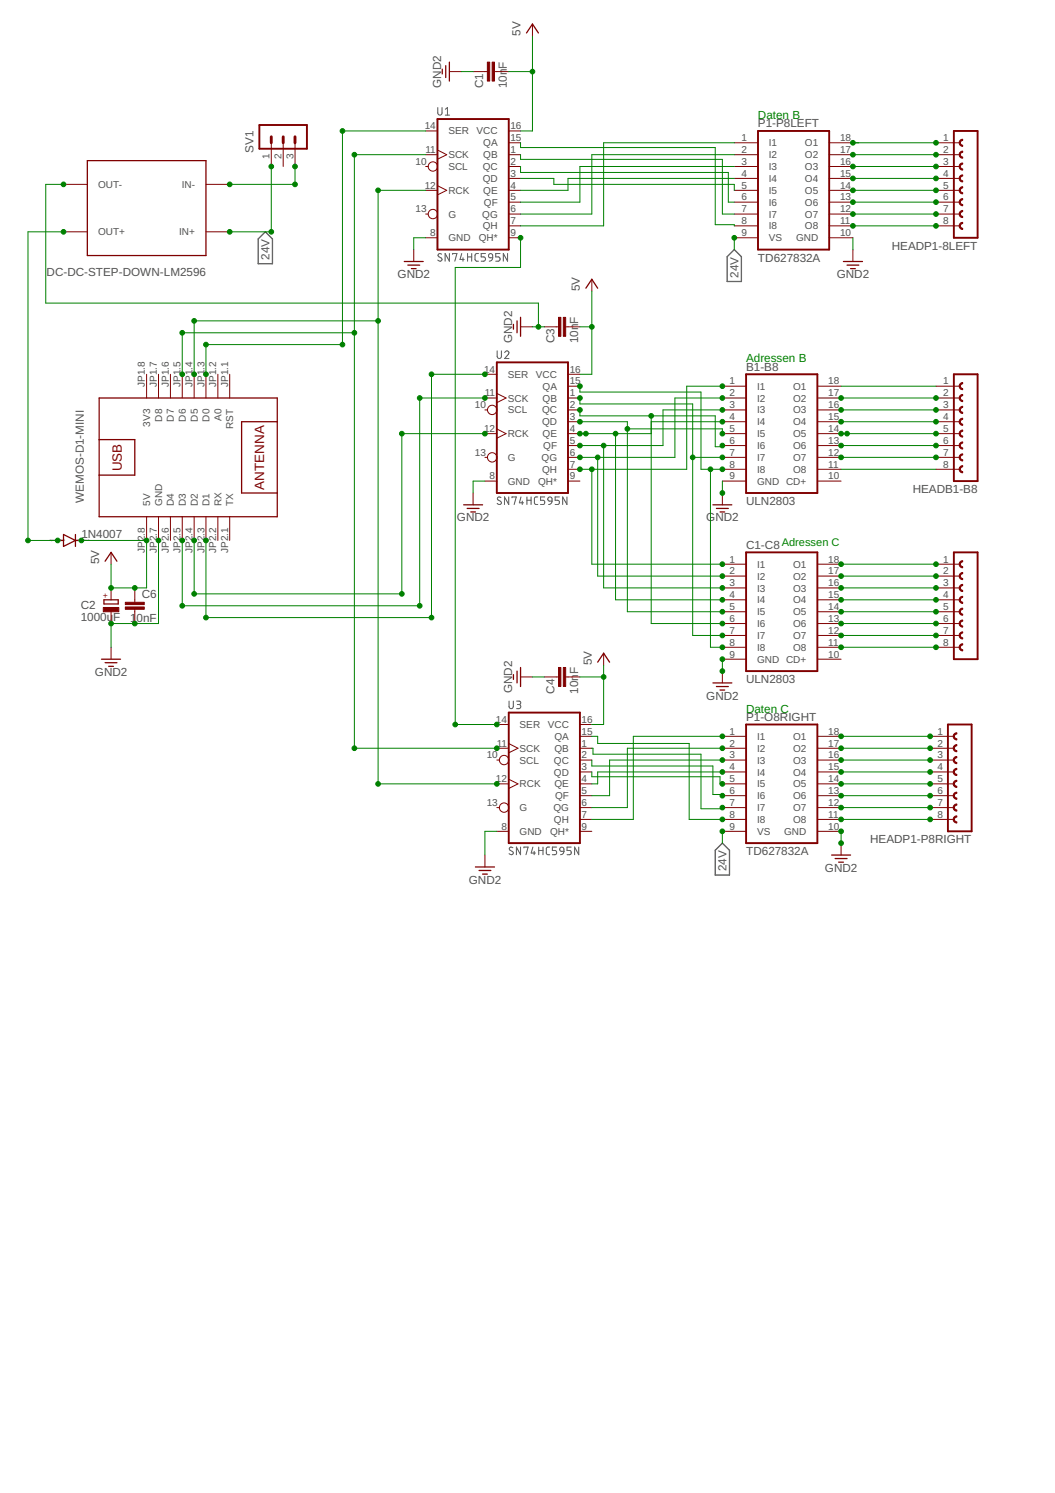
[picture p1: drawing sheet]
<svg xmlns="http://www.w3.org/2000/svg" width="210mm" height="297mm" viewBox="0 0 210 297" stroke-linecap="round" stroke-linejoin="round" font-family="sans-serif">
<g fill="none" stroke="#505050" stroke-width=".2">
<path d="M87.1 21.4v1.1a.42 .42 0 0 0 .4 .4 .42 .42 0 0 0 .4-.4v-1.1M88.6 21.7l.4-.3v1.5M88.6 22.9h.9M87.9 50.6l-.4-.2-.4 .4 .2 .3 .5 .2a.38 .38 0 0 1 0 .6 .38 .38 0 0 1-.6 0l-.1-.1M89.4 50.4v1.6l-.8-1.6v1.6M90.1 50.6v-.2h.8l-.4 1.6M91.9 50.4l-.4 1.2h.9M92.1 51.3v.7M93 50.4v1.6M93 51.1h.9M93.9 50.4v1.6M95.2 50.4l-.5 .1-.2 .3 .1 1 .1 .1 .5 .1"/>
<path d="M96.6 50.4h-.9v.7h.5a.43 .43 0 0 1 .4 .4 .43 .43 0 0 1-.4 .5h-.5M97.3 50.6l.3-.2 .3 .2 .1 .7-.7-.1zM98 51.3l-.3 .5-.4 .2M99.5 50.4h-.9v.7h.5a.43 .43 0 0 1 .4 .4 .43 .43 0 0 1-.4 .5h-.5M101 50.4v1.6l-.9-1.6v1.6M98.9 69.8v1.1a.42 .42 0 0 0 .4 .4 .42 .42 0 0 0 .5-.4v-1.1M100.4 70.1a.41 .41 0 0 1 .6-.3 .41 .41 0 0 1 .1 .7l-.7 .8h.9M99.7 99l-.5-.1-.2 .3v.2l.6 .3a.41 .41 0 0 1-.1 .7 .41 .41 0 0 1-.6-.2M101.2 98.9v1.5l-.8-1.5v1.5M101.9 99v-.1h.8l-.4 1.5M103.7 98.9l-.4 1.1h.9M103.9 99.7v.7"/>
<path d="M104.8 98.9v1.5M104.8 99.5h.9M105.7 98.9v1.5M107 98.9h-.5l-.2 .3 .1 1 .1 .2h.5M108.4 98.9h-.9v.6h.6a.44 .44 0 0 1 .3 .4 .44 .44 0 0 1-.3 .5h-.6M109.1 99l.3-.1 .3 .1 .1 .7-.7-.1-.1-.3zM109.8 99.7l-.1 .4-.5 .3M111.3 98.9h-.9v.6h.6a.43 .43 0 0 1 .3 .4 .43 .43 0 0 1-.3 .5h-.6M112.8 98.9v1.5l-.8-1.5v1.5M101.3 139.5v1.1a.42 .42 0 0 0 .4 .4 .42 .42 0 0 0 .4-.4v-1.1M102.8 139.5h.6l.2 .2-.2 .4-.4 .1M103.2 140.2a.41 .41 0 0 1 .4 .4 .41 .41 0 0 1-.4 .4h-.4"/>
<path d="M102 168.7a.38 .38 0 0 0-.5-.1 .38 .38 0 0 0 0 .6l.5 .2a.38 .38 0 0 1 0 .6 .38 .38 0 0 1-.6-.1l-.1-.1M103.6 168.5v1.6l-.9-1.6v1.6M104.2 168.7v-.2h.9l-.5 1.6M106 168.5l-.3 1.2h.8M106.3 169.4v.7M107.2 168.5v1.6M107.2 169.2h.8M108 168.5v1.6M109.4 168.5l-.5 .1-.2 .3v.9l.3 .3h.4M110.7 168.5h-.8v.7h.5a.43 .43 0 0 1 .4 .4 .43 .43 0 0 1-.4 .5h-.5M111.5 168.7l.3-.2 .3 .2 .1 .7-.7-.1-.1-.3zM112.2 169.4l-.1 .4-.6 .3"/>
<path d="M113.6 168.5h-.8v.7h.5a.43 .43 0 0 1 .4 .4 .43 .43 0 0 1-.4 .5h-.5M115.1 168.5v1.6l-.8-1.6v1.6"/>
</g>
<path d="M52.8 46.1l1.4 1.4v5h-2.8v-5zM146.1 49.7l1.4 1.4v4.9h-2.8v-4.9zM143.7 167.7l1.4 1.5v4.9h-2.8v-4.9z" fill="none" stroke="#505050" stroke-width=".25"/>
<path d="M51.6 24.9h9.5v4.7h-9.5zM87 23.7h14.2v26h-14.2zM150.8 26.1h14.2v23.6h-14.2zM189.8 26.1h4.7v21.2h-4.7zM98.8 72.1h14.2v26h-14.2zM148.4 74.5h14.2v23.6h-14.2zM189.8 74.5h4.7v21.2h-4.7zM148.4 109.9h14.2v23.6h-14.2zM189.8 109.9h4.7v21.2h-4.7zM101.2 141.8h14.2v25.9h-14.2zM148.4 144.1h14.2v23.6h-14.2zM188.6 144.1h4.7v21.3h-4.7z" fill="none" stroke="#800000" stroke-width=".38"/>
<g fill="none" stroke="#800000" stroke-width=".2">
<path d="M89.4 14.2h2.4M94.1 14.2h2.9M98.4 14.2h2.8M105.9 4.8v2.4M12.6 36.7h4.8M41 36.7h4.7M54 28.4v4.7M56.3 28.4v4.7M58.7 28.4v4.7M84.7 30.8h2.3M84.7 33.1h.5M84.7 37.9h2.3"/>
<path d="M84.7 26.1h2.3M87 29.8l1.9 1-1.9 .9M87 36.9l1.9 1-1.9 .9M101.2 30.8h2.4M101.2 33.1h2.4M101.2 35.5h2.4M101.2 37.9h2.4M101.2 26.1h2.4M101.2 28.4h2.4M146.1 30.8h4.7M146.1 33.1h4.7M146.1 35.5h4.7"/>
<path d="M146.1 37.9h4.7M146.1 28.4h4.7M165 30.8h4.7M165 33.1h4.7M165 35.5h4.7M165 37.9h4.7M165 28.4h4.7M186.2 30.8h4.8M186.2 33.1h4.8M186.2 35.5h4.8M186.2 37.9h4.8M186.2 28.4h4.8"/>
<path d="M12.6 46.1h4.8M41 46.1h4.7M82.3 49.7v2.3M84.7 42.6h.5M84.7 47.3h2.3M101.2 40.2h2.4M101.2 42.6h2.4M101.2 44.9h2.4M101.2 47.3h2.4M117.8 55.6v2.3M146.1 40.2h4.7M146.1 42.6h4.7"/>
<path d="M146.1 44.9h4.7M146.1 47.3h4.7M165 40.2h4.7M165 42.6h4.7M165 44.9h4.7M165 47.3h4.7M169.7 49.7v2.3M186.2 40.2h4.8M186.2 42.6h4.8M186.2 44.9h4.8M29.2 74.5v4.7M31.5 74.5v4.7"/>
<path d="M33.9 74.5v4.7M36.3 74.5v4.7M38.6 74.5v4.7M41 74.5v4.7M43.3 74.5v4.7M45.7 74.5v4.7M96.5 79.2h2.3M96.5 74.5h2.3M98.8 78.3l1.9 .9-1.9 .9M103.6 65h2.3M108.3 65h2.8M112.5 65h2.9"/>
<path d="M113 76.8h2.4M113 79.2h2.4M113 74.5h2.4M143.7 76.8h4.7M143.7 79.2h4.7M162.6 76.8h4.7M162.6 79.2h4.7M186.2 76.8h4.8M186.2 79.2h4.8M94.1 98.1v2.3M96.5 81.6h.5M96.5 86.3h2.3"/>
<path d="M96.5 91h.5M96.5 95.7h2.3M98.8 85.3l1.9 1-1.9 .9M113 81.6h2.4M113 83.9h2.4M113 86.3h2.4M113 88.6h2.4M113 91h2.4M113 93.4h2.4M113 95.7h2.4M143.7 81.6h4.7M143.7 83.9h4.7"/>
<path d="M143.7 86.3h4.7M143.7 88.6h4.7M143.7 91h4.7M143.7 93.4h4.7M143.7 95.7h4.7M143.7 98.1v2.3M162.6 81.6h4.7M162.6 83.9h4.7M162.6 86.3h4.7M162.6 88.6h4.7M162.6 91h4.7M162.6 93.4h4.7"/>
<path d="M162.6 95.7h4.7M186.2 81.6h4.8M186.2 83.9h4.8M186.2 86.3h4.8M186.2 88.6h4.8M186.2 91h4.8M186.2 93.4h4.8M22.1 109.9v2.3M22.1 117v2.3M26.8 117v2.8M29.2 102.8v4.7M31.5 102.8v4.7"/>
<path d="M33.9 102.8v4.7M36.3 102.8v4.7M38.6 102.8v4.7M41 102.8v4.7M43.3 102.8v4.7M45.7 102.8v4.7M143.7 112.2h4.7M143.7 114.6h4.7M143.7 117h4.7M143.7 119.3h4.7M162.6 112.2h4.7M162.6 114.6h4.7"/>
<path d="M162.6 117h4.7M162.6 119.3h4.7M186.2 112.2h4.8M186.2 114.6h4.8M186.2 117h4.8M186.2 119.3h4.8M22.1 121.7v2.4M22.1 128.8v2.3M26.8 121.2v2.9M103.6 134.7h2.3M108.3 134.7h2.8M112.5 134.7h2.9"/>
<path d="M120.1 130v2.3M143.7 133.5v2.4M143.7 121.7h4.7M143.7 124.1h4.7M143.7 126.4h4.7M143.7 128.8h4.7M143.7 131.1h4.7M162.6 121.7h4.7M162.6 124.1h4.7M162.6 126.4h4.7M162.6 128.8h4.7M162.6 131.1h4.7"/>
<path d="M186.2 121.7h4.8M186.2 124.1h4.8M186.2 126.4h4.8M186.2 128.8h4.8M98.8 148.9h2.4M98.8 151.2h.6M98.8 156h2.4M98.8 144.1h2.4M101.2 147.9l1.9 1-1.9 .9M101.2 155l1.9 1-1.9 .9M115.4 148.9h2.4M115.4 151.2h2.4"/>
<path d="M115.4 153.6h2.4M115.4 156h2.4M115.4 158.3h2.4M115.4 144.1h2.4M115.4 146.5h2.4M143.7 148.9h4.7M143.7 151.2h4.7M143.7 153.6h4.7M143.7 156h4.7M143.7 158.3h4.7M143.7 146.5h4.7M162.6 148.9h4.7"/>
<path d="M162.6 151.2h4.7M162.6 153.6h4.7M162.6 156h4.7M162.6 158.3h4.7M162.6 146.5h4.7M185.1 148.9h4.7M185.1 151.2h4.7M185.1 153.6h4.7M185.1 156h4.7M185.1 158.3h4.7M185.1 146.5h4.7M96.5 170.1v2.4"/>
<path d="M98.8 160.7h.6M98.8 165.4h2.4M115.4 160.7h2.4M115.4 163h2.4M115.4 165.4h2.4M143.7 160.7h4.7M143.7 163h4.7M143.7 165.4h4.7M162.6 160.7h4.7M162.6 163h4.7M162.6 165.4h4.7M167.3 167.7v2.4"/>
<path d="M185.1 160.7h4.7M185.1 163h4.7"/>
<circle cx="86.1" cy="33.1" r=".93"/>
<circle cx="86.1" cy="42.6" r=".93"/>
<circle cx="97.9" cy="81.6" r=".93"/>
<circle cx="97.9" cy="91" r=".93"/>
<circle cx="100.3" cy="151.2" r=".93"/>
<circle cx="100.3" cy="160.7" r=".93"/>
</g>
<g fill="none" stroke="#800000" stroke-width=".25">
<path d="M88 13.8v.9M88.7 13.1v2.3M89.4 12.4v3.7M104.8 6.6l1.1-1.8 1.2 1.8M17.4 32h23.6v18.8h-23.6zM80.4 52h3.8M81.1 52.7h2.4M81.9 53.4h.9M116.6 57.3l1.2-1.7 1.1 1.7M167.8 52h3.8M168.5 52.7h2.4M169.2 53.4h1"/>
<path d="M19.7 79.2h35.5v23.6h-35.5zM102.2 64.5v1M102.9 63.8v2.4M103.6 63.1v3.8M19.7 87.5h7.1v7h-7.1M55.2 83.9h-7.1v14.2h7.1M11.5 107.5h1.1M12.6 106.3l2.4 1.2-2.4 1.2zM15 106.3v2.4M15 107.5h1.2M20.7 119.3h2.8v.9h-2.8zM20.9 111.7l1.2-1.8 1.2 1.8"/>
<path d="M92.2 100.4h3.8M92.9 101.2h2.4M93.7 101.9h.9M141.8 100.4h3.8M142.5 101.2h2.4M143.3 101.9h.9M20.2 131.1h3.8M20.9 131.8h2.4M21.6 132.6h1M102.2 134.2v1M102.9 133.5v2.4M103.6 132.8v3.8"/>
<path d="M118.9 131.7l1.2-1.7 1.2 1.7M141.8 135.9h3.8M142.5 136.6h2.4M143.3 137.3h.9M94.6 172.5h3.8M95.3 173.2h2.4M96 173.9h1M165.5 170.1h3.7M166.2 170.8h2.3M166.9 171.5h.9"/>
</g>
<g fill="#800000" stroke="#800000" stroke-width=".2">
<path d="M20.6 120.9h3v.8h-3z"/>
<path d="M112.1 63.1h.4v3.8h-.4z"/>
<path d="M111.1 63.1h.5v3.8h-.5z"/>
<path d="M97.9 12.4h.5v3.7h-.5z"/>
<path d="M97 12.4h.4v3.7h-.4z"/>
<path d="M112.1 132.8h.4v3.8h-.4z"/>
<path d="M111.1 132.8h.5v3.8h-.5z"/>
<path d="M24.9 120.8h3.8v.4h-3.8z"/>
<path d="M24.9 119.8h3.8v.5h-3.8z"/>
</g>
<path d="M54 27.2v1.2M56.3 27.2v1.2M58.7 27.2v1.2" fill="none" stroke="#800000" stroke-width=".57"/>
<g fill="#800000" stroke="#800000" stroke-width=".2">
<path d="M191.1 32.6l.4-.2v.3a.48 .48 0 0 0-.4 .4 .48 .48 0 0 0 .4 .5v.2a.71 .71 0 0 1-.6-.4 .71 .71 0 0 1 .2-.8z" fill-rule="evenodd"/>
<path d="M191.1 30.3l.4-.2v.2a.47 .47 0 0 0-.4 .5 .47 .47 0 0 0 .4 .4v.3a.7 .7 0 0 1-.6-.5 .7 .7 0 0 1 .2-.7z" fill-rule="evenodd"/>
<path d="M191.1 27.9l.4-.2v.2a.48 .48 0 0 0-.4 .5 .48 .48 0 0 0 .4 .5v.2a.71 .71 0 0 1-.6-.4 .71 .71 0 0 1 .2-.8z" fill-rule="evenodd"/>
<path d="M191.1 37.4l.4-.3v.3a.48 .48 0 0 0-.4 .5 .48 .48 0 0 0 .4 .4v.3a.7 .7 0 0 1-.6-.5 .7 .7 0 0 1 .2-.7z" fill-rule="evenodd"/>
<path d="M191.1 35l.4-.2v.2a.47 .47 0 0 0-.4 .5 .47 .47 0 0 0 .4 .5v.2a.7 .7 0 0 1-.6-.4 .7 .7 0 0 1 .2-.8z" fill-rule="evenodd"/>
<path d="M191.1 44.4l.4-.2v.3a.48 .48 0 0 0-.4 .4 .48 .48 0 0 0 .4 .5v.3a.71 .71 0 0 1-.6-.5 .71 .71 0 0 1 .2-.8z" fill-rule="evenodd"/>
<path d="M191.1 42.1l.4-.2v.2a.48 .48 0 0 0-.4 .5 .48 .48 0 0 0 .4 .5v.2a.7 .7 0 0 1-.6-.4 .7 .7 0 0 1 .2-.8z" fill-rule="evenodd"/>
<path d="M191.1 39.7l.4-.2v.3a.47 .47 0 0 0-.4 .4 .47 .47 0 0 0 .4 .5v.2a.71 .71 0 0 1-.6-.4 .71 .71 0 0 1 .2-.8z" fill-rule="evenodd"/>
<path d="M191.1 81l.4-.2v.3a.48 .48 0 0 0-.4 .4 .48 .48 0 0 0 .4 .5v.3a.7 .7 0 0 1-.6-.5 .7 .7 0 0 1 .2-.8z" fill-rule="evenodd"/>
<path d="M191.1 78.7l.4-.2v.2a.48 .48 0 0 0-.4 .5 .48 .48 0 0 0 .4 .5v.2a.71 .71 0 0 1-.6-.4 .71 .71 0 0 1 .2-.8z" fill-rule="evenodd"/>
<path d="M191.1 76.3l.4-.2v.2a.48 .48 0 0 0-.4 .5 .48 .48 0 0 0 .4 .5v.2a.7 .7 0 0 1-.6-.4 .7 .7 0 0 1 .2-.8z" fill-rule="evenodd"/>
<path d="M191.1 85.8l.4-.2v.2a.47 .47 0 0 0-.4 .5 .47 .47 0 0 0 .4 .4v.3a.7 .7 0 0 1-.6-.5 .7 .7 0 0 1 .2-.7z" fill-rule="evenodd"/>
<path d="M191.1 83.4l.4-.2v.2a.48 .48 0 0 0-.4 .5 .48 .48 0 0 0 .4 .5v.2a.71 .71 0 0 1-.6-.4 .71 .71 0 0 1 .2-.8z" fill-rule="evenodd"/>
<path d="M191.1 92.9l.4-.3v.3a.48 .48 0 0 0-.4 .5 .48 .48 0 0 0 .4 .4v.3a.7 .7 0 0 1-.6-.5 .7 .7 0 0 1 .2-.7z" fill-rule="evenodd"/>
<path d="M191.1 90.5l.4-.2v.2a.47 .47 0 0 0-.4 .5 .47 .47 0 0 0 .4 .5v.2a.71 .71 0 0 1-.6-.4 .71 .71 0 0 1 .2-.8z" fill-rule="evenodd"/>
<path d="M191.1 88.1l.4-.2v.3a.48 .48 0 0 0-.4 .4 .48 .48 0 0 0 .4 .5v.2a.7 .7 0 0 1-.6-.4 .7 .7 0 0 1 .2-.8z" fill-rule="evenodd"/>
<path d="M189.9 150.7l.5-.2v.2a.48 .48 0 0 0-.5 .5 .48 .48 0 0 0 .5 .5v.2a.71 .71 0 0 1-.7-.4 .71 .71 0 0 1 .2-.8z" fill-rule="evenodd"/>
<path d="M189.9 148.4l.5-.3v.3a.48 .48 0 0 0-.5 .5 .48 .48 0 0 0 .5 .4v.3a.7 .7 0 0 1-.7-.5 .7 .7 0 0 1 .2-.7z" fill-rule="evenodd"/>
<path d="M189.9 146l.5-.2v.2a.48 .48 0 0 0-.5 .5 .48 .48 0 0 0 .5 .5v.2a.71 .71 0 0 1-.7-.4 .71 .71 0 0 1 .2-.8z" fill-rule="evenodd"/>
<path d="M189.9 155.4l.5-.2v.3a.48 .48 0 0 0-.5 .4 .48 .48 0 0 0 .5 .5v.3a.7 .7 0 0 1-.7-.5 .7 .7 0 0 1 .2-.8z" fill-rule="evenodd"/>
<path d="M189.9 153.1l.5-.2v.2a.47 .47 0 0 0-.5 .5 .47 .47 0 0 0 .5 .5v.2a.7 .7 0 0 1-.7-.4 .7 .7 0 0 1 .2-.8z" fill-rule="evenodd"/>
<path d="M189.9 162.5l.5-.2v.3a.48 .48 0 0 0-.5 .4 .48 .48 0 0 0 .5 .5v.2a.71 .71 0 0 1-.7-.4 .71 .71 0 0 1 .2-.8z" fill-rule="evenodd"/>
<path d="M189.9 160.2l.5-.2v.2a.48 .48 0 0 0-.5 .5 .48 .48 0 0 0 .5 .4v.3a.7 .7 0 0 1-.7-.5 .7 .7 0 0 1 .2-.7z" fill-rule="evenodd"/>
<path d="M189.9 157.8l.5-.2v.2a.47 .47 0 0 0-.5 .5 .47 .47 0 0 0 .5 .5v.2a.71 .71 0 0 1-.7-.4 .71 .71 0 0 1 .2-.8z" fill-rule="evenodd"/>
<path d="M191.1 116.5l.4-.2v.2a.48 .48 0 0 0-.4 .5 .48 .48 0 0 0 .4 .5v.2a.7 .7 0 0 1-.6-.4 .7 .7 0 0 1 .2-.8z" fill-rule="evenodd"/>
<path d="M191.1 114.1l.4-.2v.3a.47 .47 0 0 0-.4 .4 .47 .47 0 0 0 .4 .5v.2a.7 .7 0 0 1-.6-.4 .7 .7 0 0 1 .2-.8z" fill-rule="evenodd"/>
<path d="M191.1 111.7l.4-.2v.3a.48 .48 0 0 0-.4 .5 .48 .48 0 0 0 .4 .4v.3a.71 .71 0 0 1-.6-.5 .71 .71 0 0 1 .2-.8z" fill-rule="evenodd"/>
<path d="M191.1 121.2l.4-.2v.2a.48 .48 0 0 0-.4 .5 .48 .48 0 0 0 .4 .5v.2a.7 .7 0 0 1-.6-.4 .7 .7 0 0 1 .2-.8z" fill-rule="evenodd"/>
<path d="M191.1 118.8l.4-.2v.3a.47 .47 0 0 0-.4 .4 .47 .47 0 0 0 .4 .5v.3a.71 .71 0 0 1-.6-.5 .71 .71 0 0 1 .2-.8z" fill-rule="evenodd"/>
<path d="M191.1 128.3l.4-.2v.2a.48 .48 0 0 0-.4 .5 .48 .48 0 0 0 .4 .5v.2a.71 .71 0 0 1-.6-.4 .71 .71 0 0 1 .2-.8z" fill-rule="evenodd"/>
<path d="M191.1 125.9l.4-.2v.2a.48 .48 0 0 0-.4 .5 .48 .48 0 0 0 .4 .5v.2a.7 .7 0 0 1-.6-.4 .7 .7 0 0 1 .2-.8z" fill-rule="evenodd"/>
<path d="M191.1 123.5l.4-.1v.2a.48 .48 0 0 0-.4 .5 .48 .48 0 0 0 .4 .4v.3a.71 .71 0 0 1-.6-.5 .71 .71 0 0 1 .2-.8z" fill-rule="evenodd"/>
</g>
<g fill="none" stroke="#008000" stroke-width=".2">
<path d="M91.8 14.2h2.3M101.2 14.2h4.7M105.9 7.2v18.9h-2.3M12.6 36.7h-3.5v23.6h98v4.7M54 33.1v13h-8.3M58.7 33.1v3.6h-13M84.7 26.1h-16.6v42.5h-27.1v5.9M84.7 30.8h-14.2v118.1h28.3M84.7 37.9h-9.5v118.1h23.6M103.6 30.8v.9h40.1v10.9h2.4M103.6 35.5h6.6v1.2h35.9v1.2M103.6 28.4v1h38.7v15.3h3.8v.2"/>
<path d="M103.6 33.1v1.2h41.3v5.9h1.2M146.1 30.8h-28.3v11.8h-14.2M146.1 28.4h-26v16.5h-16.5M146.1 33.1h-30.7v7.1h-11.8M146.1 35.5h-33.1v2.4h-9.4M169.7 28.4h16.5M169.7 30.8h16.5M169.7 33.1h16.5M169.7 35.5h16.5M169.7 37.9h16.5M12.6 46.1h-7v61.4h5.9M84.7 47.3h-2.4v2.4"/>
<path d="M103.6 47.3v5.9h-13v90.9h8.2M117.8 57.9v16.6h-2.4M146.1 47.3v2.4M169.7 47.3v2.4M169.7 44.9h16.5M169.7 42.6h16.5M169.7 40.2h16.5M70.5 66.2h-34.2v8.3M75.2 63.8h-36.6v10.7M96.5 74.5h-10.6v48.4h-44.9v-15.4M96.5 79.2h-13v41.3h-47.2v-13M105.9 65h2.4"/>
<path d="M115.4 65h2.4M115.4 76.8v1.2h24.1v15.4h4.2M115.4 79.2v1.2h22.4v46h5.9M143.7 79.2h-9.4v11.8h-18.9M143.7 76.8h-7.1v16.6h-21.2M167.3 79.2h18.9M167.3 76.8h18.9M96.5 95.7h-2.4v2.4M96.5 86.3h-16.6v31.9h-41.3v-10.7M115.4 81.6v1.1h26.9v6.2h1.4v-.3M115.4 86.3h14.2M115.4 83.9h9.4v37.8h18.9"/>
<path d="M117.8 93.4v18.8h25.9M118.9 91v23.6h24.8M120.1 88.6v28.4h23.6M122.5 86.3v33h21.2M124.8 85.3h18.9v1M129.6 82.7v41.4h14.1M129.6 83.9h14.1M137.8 91h5.9M141.4 93.4v35.4h2.3M143.7 95.7v2.4M143.7 81.6h-11.8v7h-16.5M167.3 91h18.9"/>
<path d="M167.3 81.6h18.9M167.3 88.6h18.9M167.3 86.3h18.9M167.3 83.9h18.9M167.3 93.4h18.9M16.2 107.5h13v9.5h-7.1v-4.8M31.5 107.5v16.6h-9.4v4.7M167.3 117h18.9M167.3 114.6h18.9M167.3 119.3h18.9M167.3 112.2h18.9M105.9 134.7h2.4"/>
<path d="M115.4 134.7h4.7M120.1 132.3v11.8h-2.3M143.7 131.1v2.4M167.3 124.1h18.9M167.3 121.7h18.9M167.3 128.8h18.9M167.3 126.4h18.9M117.8 151.2v1.2h24v5.7h1.9v.2M117.8 148.9h.2v1.2h21.5v10.8h4.2v-.2M117.8 153.6v.9h25.5v1.5h.4M117.8 146.5h1.1v1.4h18.2v15.1h6.6M143.7 146.5h-17.7v16.5h-8.2"/>
<path d="M143.7 153.6h-24.8v2.4h-1.1M143.7 148.9h-18.9v11.8h-7M143.7 151.2h-22.4v7.1h-3.5M167.3 146.5h17.8M167.3 148.9h17.8M167.3 158.3h17.8M167.3 151.2h17.8M167.3 153.6h17.8M167.3 156h17.8M98.8 165.4h-2.3v4.7M143.7 165.4v2.3M167.3 165.4v2.3"/>
<path d="M167.3 163h17.8M167.3 160.7h17.8"/>
</g>
<g fill="#008000" stroke="#008000" stroke-width=".2">
<circle cx="143.7" cy="98.1" r=".47"/>
<circle cx="22.1" cy="124.1" r=".47"/>
<circle cx="26.8" cy="124.1" r=".47"/>
<circle cx="31.5" cy="107.5" r=".47"/>
<circle cx="143.7" cy="133.5" r=".47"/>
<circle cx="143.7" cy="131.1" r=".47"/>
<circle cx="107.1" cy="65" r=".47"/>
<circle cx="12.6" cy="36.7" r=".47"/>
<circle cx="167.3" cy="165.4" r=".47"/>
<circle cx="167.3" cy="167.7" r=".47"/>
<circle cx="105.9" cy="14.2" r=".47"/>
<circle cx="117.8" cy="65" r=".47"/>
<circle cx="120.1" cy="134.7" r=".47"/>
<circle cx="22.1" cy="117" r=".47"/>
<circle cx="26.8" cy="117" r=".47"/>
<circle cx="29.2" cy="107.5" r=".47"/>
<circle cx="16.2" cy="107.5" r=".47"/>
<circle cx="41" cy="74.5" r=".47"/>
<circle cx="41" cy="68.6" r=".47"/>
<circle cx="68.1" cy="68.6" r=".47"/>
<circle cx="68.1" cy="26.1" r=".47"/>
<circle cx="85.9" cy="74.5" r=".47"/>
<circle cx="96.5" cy="74.5" r=".47"/>
<circle cx="85.9" cy="122.9" r=".47"/>
<circle cx="41" cy="122.9" r=".47"/>
<circle cx="41" cy="107.5" r=".47"/>
<circle cx="98.8" cy="144.1" r=".47"/>
<circle cx="90.6" cy="144.1" r=".47"/>
<circle cx="103.6" cy="47.3" r=".47"/>
<circle cx="143.7" cy="146.5" r=".47"/>
<circle cx="83.5" cy="79.2" r=".47"/>
<circle cx="96.5" cy="79.2" r=".47"/>
<circle cx="83.5" cy="120.5" r=".47"/>
<circle cx="36.3" cy="120.5" r=".47"/>
<circle cx="36.3" cy="107.5" r=".47"/>
<circle cx="118.9" cy="91" r=".47"/>
<circle cx="143.7" cy="79.2" r=".47"/>
<circle cx="115.4" cy="91" r=".47"/>
<circle cx="143.7" cy="114.6" r=".47"/>
<circle cx="120.1" cy="88.6" r=".47"/>
<circle cx="143.7" cy="81.6" r=".47"/>
<circle cx="115.4" cy="88.6" r=".47"/>
<circle cx="143.7" cy="117" r=".47"/>
<circle cx="122.5" cy="86.3" r=".47"/>
<circle cx="143.7" cy="83.9" r=".47"/>
<circle cx="116.6" cy="86.3" r=".47"/>
<circle cx="115.4" cy="86.3" r=".47"/>
<circle cx="143.7" cy="119.3" r=".47"/>
<circle cx="143.7" cy="121.7" r=".47"/>
<circle cx="143.7" cy="86.3" r=".47"/>
<circle cx="115.4" cy="83.9" r=".47"/>
<circle cx="124.8" cy="85.3" r=".47"/>
<circle cx="115.4" cy="81.6" r=".47"/>
<circle cx="143.7" cy="124.1" r=".47"/>
<circle cx="143.7" cy="88.6" r=".47"/>
<circle cx="129.6" cy="82.7" r=".47"/>
<circle cx="143.7" cy="93.4" r=".47"/>
<circle cx="115.4" cy="76.8" r=".47"/>
<circle cx="143.7" cy="128.8" r=".47"/>
<circle cx="141.4" cy="93.4" r=".47"/>
<circle cx="143.7" cy="148.9" r=".47"/>
<circle cx="143.7" cy="151.2" r=".47"/>
<circle cx="143.7" cy="153.6" r=".47"/>
<circle cx="143.7" cy="156" r=".47"/>
<circle cx="143.7" cy="158.3" r=".47"/>
<circle cx="143.7" cy="160.7" r=".47"/>
<circle cx="143.7" cy="163" r=".47"/>
<circle cx="5.6" cy="107.5" r=".47"/>
<circle cx="11.5" cy="107.5" r=".47"/>
<circle cx="12.6" cy="46.1" r=".47"/>
<circle cx="54" cy="33.1" r=".47"/>
<circle cx="54" cy="46.1" r=".47"/>
<circle cx="45.7" cy="46.1" r=".47"/>
<circle cx="146.1" cy="47.3" r=".47"/>
<circle cx="143.7" cy="165.4" r=".47"/>
<circle cx="143.7" cy="91" r=".47"/>
<circle cx="115.4" cy="79.2" r=".47"/>
<circle cx="143.7" cy="126.4" r=".47"/>
<circle cx="137.8" cy="91" r=".47"/>
<circle cx="117.8" cy="93.4" r=".47"/>
<circle cx="143.7" cy="76.8" r=".47"/>
<circle cx="115.4" cy="93.4" r=".47"/>
<circle cx="143.7" cy="112.2" r=".47"/>
<circle cx="167.3" cy="153.6" r=".47"/>
<circle cx="185.1" cy="153.6" r=".47"/>
<circle cx="58.7" cy="33.1" r=".47"/>
<circle cx="58.7" cy="36.7" r=".47"/>
<circle cx="45.7" cy="36.7" r=".47"/>
<circle cx="167.3" cy="148.9" r=".47"/>
<circle cx="185.1" cy="148.9" r=".47"/>
<circle cx="169.7" cy="28.4" r=".47"/>
<circle cx="186.2" cy="28.4" r=".47"/>
<circle cx="169.7" cy="30.8" r=".47"/>
<circle cx="186.2" cy="30.8" r=".47"/>
<circle cx="169.7" cy="33.1" r=".47"/>
<circle cx="186.2" cy="33.1" r=".47"/>
<circle cx="169.7" cy="35.5" r=".47"/>
<circle cx="186.2" cy="35.5" r=".47"/>
<circle cx="169.7" cy="37.9" r=".47"/>
<circle cx="186.2" cy="37.9" r=".47"/>
<circle cx="169.7" cy="40.2" r=".47"/>
<circle cx="186.2" cy="40.2" r=".47"/>
<circle cx="169.7" cy="42.6" r=".47"/>
<circle cx="186.2" cy="42.6" r=".47"/>
<circle cx="169.7" cy="44.9" r=".47"/>
<circle cx="186.2" cy="44.9" r=".47"/>
<circle cx="167.3" cy="79.2" r=".47"/>
<circle cx="186.2" cy="79.2" r=".47"/>
<circle cx="167.3" cy="81.6" r=".47"/>
<circle cx="186.2" cy="81.6" r=".47"/>
<circle cx="167.3" cy="83.9" r=".47"/>
<circle cx="186.2" cy="83.9" r=".47"/>
<circle cx="168.5" cy="86.3" r=".47"/>
<circle cx="167.3" cy="86.3" r=".47"/>
<circle cx="186.2" cy="86.3" r=".47"/>
<circle cx="167.3" cy="88.6" r=".47"/>
<circle cx="186.2" cy="88.6" r=".47"/>
<circle cx="167.3" cy="91" r=".47"/>
<circle cx="186.2" cy="91" r=".47"/>
<circle cx="167.3" cy="146.5" r=".47"/>
<circle cx="185.1" cy="146.5" r=".47"/>
<circle cx="167.3" cy="151.2" r=".47"/>
<circle cx="185.1" cy="151.2" r=".47"/>
<circle cx="167.3" cy="156" r=".47"/>
<circle cx="185.1" cy="156" r=".47"/>
<circle cx="167.3" cy="158.3" r=".47"/>
<circle cx="185.1" cy="158.3" r=".47"/>
<circle cx="167.3" cy="160.7" r=".47"/>
<circle cx="185.1" cy="160.7" r=".47"/>
<circle cx="167.3" cy="163" r=".47"/>
<circle cx="185.1" cy="163" r=".47"/>
<circle cx="167.3" cy="112.2" r=".47"/>
<circle cx="186.2" cy="112.2" r=".47"/>
<circle cx="167.3" cy="114.6" r=".47"/>
<circle cx="186.2" cy="114.6" r=".47"/>
<circle cx="167.3" cy="117" r=".47"/>
<circle cx="186.2" cy="117" r=".47"/>
<circle cx="167.3" cy="119.3" r=".47"/>
<circle cx="186.2" cy="119.3" r=".47"/>
<circle cx="167.3" cy="121.7" r=".47"/>
<circle cx="186.2" cy="121.7" r=".47"/>
<circle cx="167.3" cy="124.1" r=".47"/>
<circle cx="186.2" cy="124.1" r=".47"/>
<circle cx="167.3" cy="126.4" r=".47"/>
<circle cx="186.2" cy="126.4" r=".47"/>
<circle cx="167.3" cy="128.8" r=".47"/>
<circle cx="186.2" cy="128.8" r=".47"/>
<circle cx="75.2" cy="156" r=".47"/>
<circle cx="98.8" cy="156" r=".47"/>
<circle cx="75.2" cy="63.8" r=".47"/>
<circle cx="38.6" cy="74.5" r=".47"/>
<circle cx="38.6" cy="63.8" r=".47"/>
<circle cx="75.2" cy="37.9" r=".47"/>
<circle cx="70.5" cy="148.9" r=".47"/>
<circle cx="98.8" cy="148.9" r=".47"/>
<circle cx="70.5" cy="66.2" r=".47"/>
<circle cx="36.3" cy="74.5" r=".47"/>
<circle cx="36.3" cy="66.2" r=".47"/>
<circle cx="70.5" cy="30.8" r=".47"/>
<circle cx="79.9" cy="86.3" r=".47"/>
<circle cx="96.5" cy="86.3" r=".47"/>
<circle cx="79.9" cy="118.2" r=".47"/>
<circle cx="38.6" cy="118.2" r=".47"/>
<circle cx="38.6" cy="107.5" r=".47"/>
</g>
<g font-size="2.7" fill="#800000">
<text x="24.2" y="93.7" transform="rotate(-90 24.2 93.7)">USB</text>
<text x="52.6" y="97.4" transform="rotate(-90 52.6 97.4)">ANTENNA</text>
</g>
<g font-size="2.3" fill="#505050">
<text x="103.6" y="7.2" transform="rotate(-90 103.6 7.2)">5V</text>
<text x="87.7" y="17.5" transform="rotate(-90 87.7 17.5)">GND2</text>
<text x="96.1" y="17.5" transform="rotate(-90 96.1 17.5)">C1</text>
<text x="100.9" y="17.5" transform="rotate(-90 100.9 17.5)">10n</text>
<text x="100.9" y="13.7" transform="rotate(-90 100.9 13.7)">F</text>
<text x="150.8" y="25.3">P1-P8LEFT</text>
<text x="50.4" y="30.4" transform="rotate(-90 50.4 30.4)">SV1</text>
<text x="53.6" y="51.7" transform="rotate(-90 53.6 51.7)">24V</text>
<text x="150.8" y="52">TD627832A</text>
<text x="177.4" y="49.7">HEADP1-8LEFT</text>
<text x="9.3" y="54.9">DC-DC-STEP-DOWN-LM2596</text>
<text x="79.1" y="55.3">GND2</text>
<text x="115.4" y="57.9" transform="rotate(-90 115.4 57.9)">5V</text>
<text x="146.9" y="55.2" transform="rotate(-90 146.9 55.2)">24V</text>
<text x="166.5" y="55.3">GND2</text>
<text x="115" y="64.5" transform="rotate(-90 115 64.5)">F</text>
<text x="101.9" y="68.3" transform="rotate(-90 101.9 68.3)">GND2</text>
<text x="110.3" y="68.3" transform="rotate(-90 110.3 68.3)">C3</text>
<text x="115" y="68.3" transform="rotate(-90 115 68.3)">10n</text>
<text x="148.4" y="73.8">B1-B8</text>
<text x="16.7" y="100.1" transform="rotate(-90 16.7 100.1)">WEMOS-D1-MINI</text>
<text x="148.4" y="100.4">ULN2803</text>
<text x="181.6" y="98.1">HEADB1-B8</text>
<text x="16.2" y="107.1">1N4007</text>
<text x="90.9" y="103.7">GND2</text>
<text x="140.5" y="103.7">GND2</text>
<text x="19.7" y="112.3" transform="rotate(-90 19.7 112.3)">5V</text>
<text x="148.4" y="109.2">C1-C8 Adressen C</text>
<text x="28.2" y="119">C6</text>
<text x="16.1" y="123.6">1000u</text>
<text x="16.1" y="121.3">C2</text>
<text x="22.5" y="123.6">F</text>
<text x="25.9" y="123.7">1</text>
<text x="27.2" y="123.7">0nF</text>
<text x="18.9" y="134.5">GND2</text>
<text x="101.9" y="137.9" transform="rotate(-90 101.9 137.9)">GND2</text>
<text x="110.3" y="138" transform="rotate(-90 110.3 138)">C4</text>
<text x="115" y="138" transform="rotate(-90 115 138)">10n</text>
<text x="115" y="134.1" transform="rotate(-90 115 134.1)">F</text>
<text x="117.7" y="132.3" transform="rotate(-90 117.7 132.3)">5V</text>
<text x="148.4" y="135.9">ULN2803</text>
<text x="140.5" y="139.2">GND2</text>
<text x="148.4" y="143.4">P1-O8RIGHT</text>
<text x="173.1" y="167.8">HEADP1-P8RIGHT</text>
<text x="144.5" y="173.3" transform="rotate(-90 144.5 173.3)">24V</text>
<text x="148.4" y="170.1">TD627832A</text>
<text x="164.1" y="173.4">GND2</text>
<text x="93.3" y="175.8">GND2</text>
</g>
<g font-size="2.3" fill="#008000">
<text x="150.8" y="23.7">Daten B</text>
<text x="148.4" y="72.1">Adressen B</text>
<text x="148.4" y="141.8">Daten C</text>
</g>
<g font-size="2" fill="#505050">
<text x="84.5" y="25.7">14</text>
<text x="89.2" y="26.8">SER</text>
<text x="94.8" y="26.8">VCC</text>
<text x="96.2" y="29.1">QA</text>
<text x="101.5" y="28.1">15</text>
<text x="101.5" y="25.7">16</text>
<text x="147.5" y="28.1">1</text>
<text x="153" y="29.1">I1</text>
<text x="160.2" y="29.1">O1</text>
<text x="167.2" y="28.1">18</text>
<text x="187.7" y="28.1">1</text>
<text x="53.6" y="31.7" transform="rotate(-90 53.6 31.7)">1</text>
<text x="56" y="31.7" transform="rotate(-90 56 31.7)">2</text>
<text x="58.4" y="31.7" transform="rotate(-90 58.4 31.7)">3</text>
<text x="82.7" y="32.8">10</text>
<text x="84.7" y="30.4">11</text>
<text x="89.2" y="33.8">SCL</text>
<text x="89.2" y="31.5">SCK</text>
<text x="96.1" y="33.8">QC</text>
<text x="96.2" y="31.5">QB</text>
<text x="101.5" y="30.4">1</text>
<text x="101.5" y="32.8">2</text>
<text x="101.5" y="35.2">3</text>
<text x="147.5" y="30.4">2</text>
<text x="147.5" y="32.8">3</text>
<text x="147.5" y="35.2">4</text>
<text x="153" y="31.5">I2</text>
<text x="153" y="33.8">I3</text>
<text x="160.2" y="31.5">O2</text>
<text x="160.2" y="33.8">O3</text>
<text x="167.2" y="30.4">17</text>
<text x="167.2" y="32.8">16</text>
<text x="167.2" y="35.2">15</text>
<text x="187.7" y="30.4">2</text>
<text x="187.7" y="32.8">3</text>
<text x="187.7" y="35.2">4</text>
<text x="19.5" y="37.4">OUT-</text>
<text x="36.2" y="37.4">IN-</text>
<text x="84.5" y="37.5">12</text>
<text x="89.2" y="38.6">RCK</text>
<text x="96.1" y="36.2">QD</text>
<text x="96.2" y="38.6">QE</text>
<text x="96.3" y="40.9">QF</text>
<text x="101.5" y="37.5">4</text>
<text x="101.5" y="39.9">5</text>
<text x="147.5" y="37.5">5</text>
<text x="147.5" y="39.9">6</text>
<text x="153" y="36.2">I4</text>
<text x="153" y="38.6">I5</text>
<text x="153" y="40.9">I6</text>
<text x="160.2" y="36.2">O4</text>
<text x="160.2" y="38.6">O5</text>
<text x="160.2" y="40.9">O6</text>
<text x="167.2" y="37.5">14</text>
<text x="167.2" y="39.9">13</text>
<text x="187.7" y="37.5">5</text>
<text x="187.7" y="39.9">6</text>
<text x="19.5" y="46.8">OUT+</text>
<text x="35.7" y="46.8">IN+</text>
<text x="82.7" y="42.3">13</text>
<text x="85.6" y="47">8</text>
<text x="89.2" y="43.3">G</text>
<text x="95.9" y="43.3">QG</text>
<text x="96.1" y="45.7">QH</text>
<text x="101.5" y="42.3">6</text>
<text x="101.5" y="44.6">7</text>
<text x="101.5" y="47">9</text>
<text x="147.5" y="42.3">7</text>
<text x="147.5" y="44.6">8</text>
<text x="147.5" y="47">9</text>
<text x="153" y="43.3">I7</text>
<text x="153" y="45.7">I8</text>
<text x="160.2" y="45.7">O8</text>
<text x="160.2" y="43.3">O7</text>
<text x="167.2" y="44.6">11</text>
<text x="167.2" y="42.3">12</text>
<text x="167.2" y="47">10</text>
<text x="187.7" y="42.3">7</text>
<text x="187.7" y="44.6">8</text>
<text x="89.2" y="48">GND</text>
<text x="95.3" y="48">QH*</text>
<text x="153" y="48">VS</text>
<text x="158.4" y="48">GND</text>
<text x="28.8" y="77" transform="rotate(-90 28.8 77)">JP1.8</text>
<text x="31.2" y="77" transform="rotate(-90 31.2 77)">JP1.7</text>
<text x="33.6" y="77" transform="rotate(-90 33.6 77)">JP1.6</text>
<text x="35.9" y="77" transform="rotate(-90 35.9 77)">JP1.5</text>
<text x="38.3" y="77" transform="rotate(-90 38.3 77)">JP1.4</text>
<text x="40.7" y="77" transform="rotate(-90 40.7 77)">JP1.3</text>
<text x="43" y="77" transform="rotate(-90 43 77)">JP1.2</text>
<text x="45.4" y="77" transform="rotate(-90 45.4 77)">JP1.1</text>
<text x="96.3" y="74.1">14</text>
<text x="101" y="75.2">SER</text>
<text x="106.6" y="75.2">VCC</text>
<text x="108" y="77.5">QA</text>
<text x="113.3" y="76.5">15</text>
<text x="113.3" y="74.1">16</text>
<text x="145.2" y="76.5">1</text>
<text x="150.6" y="77.5">I1</text>
<text x="157.8" y="77.5">O1</text>
<text x="164.8" y="76.5">18</text>
<text x="187.7" y="76.5">1</text>
<text x="32.2" y="83.9" transform="rotate(-90 32.2 83.9)">D8</text>
<text x="34.6" y="83.9" transform="rotate(-90 34.6 83.9)">D7</text>
<text x="37" y="83.9" transform="rotate(-90 37 83.9)">D6</text>
<text x="39.3" y="83.9" transform="rotate(-90 39.3 83.9)">D5</text>
<text x="41.7" y="83.9" transform="rotate(-90 41.7 83.9)">D0</text>
<text x="44.1" y="83.8" transform="rotate(-90 44.1 83.8)">A0</text>
<text x="94.5" y="81.2">10</text>
<text x="96.5" y="78.9">11</text>
<text x="101" y="82.3">SCL</text>
<text x="101" y="79.9">SCK</text>
<text x="107.9" y="82.3">QC</text>
<text x="108" y="79.9">QB</text>
<text x="113.3" y="78.9">1</text>
<text x="113.3" y="81.2">2</text>
<text x="113.3" y="83.6">3</text>
<text x="145.2" y="78.9">2</text>
<text x="145.2" y="81.2">3</text>
<text x="145.2" y="83.6">4</text>
<text x="150.6" y="79.9">I2</text>
<text x="150.6" y="82.3">I3</text>
<text x="157.8" y="79.9">O2</text>
<text x="157.8" y="82.3">O3</text>
<text x="164.8" y="78.9">17</text>
<text x="164.8" y="81.2">16</text>
<text x="164.8" y="83.6">15</text>
<text x="187.7" y="78.9">2</text>
<text x="187.7" y="81.2">3</text>
<text x="187.7" y="83.6">4</text>
<text x="29.9" y="84.9" transform="rotate(-90 29.9 84.9)">3V3</text>
<text x="46.4" y="85.3" transform="rotate(-90 46.4 85.3)">RST</text>
<text x="96.3" y="85.9">12</text>
<text x="101" y="87">RCK</text>
<text x="107.9" y="84.6">QD</text>
<text x="108" y="87">QE</text>
<text x="108.1" y="89.3">QF</text>
<text x="113.3" y="85.9">4</text>
<text x="113.3" y="88.3">5</text>
<text x="145.2" y="85.9">5</text>
<text x="145.2" y="88.3">6</text>
<text x="150.6" y="84.6">I4</text>
<text x="150.6" y="87">I5</text>
<text x="150.6" y="89.3">I6</text>
<text x="157.8" y="84.6">O4</text>
<text x="157.8" y="87">O5</text>
<text x="157.8" y="89.3">O6</text>
<text x="164.8" y="85.9">14</text>
<text x="164.8" y="88.3">13</text>
<text x="187.7" y="85.9">5</text>
<text x="187.7" y="88.3">6</text>
<text x="94.5" y="90.7">13</text>
<text x="97.4" y="95.4">8</text>
<text x="101" y="91.7">G</text>
<text x="107.8" y="91.7">QG</text>
<text x="107.9" y="94.1">QH</text>
<text x="113.3" y="90.7">6</text>
<text x="113.3" y="93">7</text>
<text x="113.3" y="95.4">9</text>
<text x="145.2" y="90.7">7</text>
<text x="145.2" y="93">8</text>
<text x="145.2" y="95.4">9</text>
<text x="150.6" y="91.7">I7</text>
<text x="150.6" y="94.1">I8</text>
<text x="157.8" y="94.1">O8</text>
<text x="157.8" y="91.7">O7</text>
<text x="164.8" y="93">11</text>
<text x="164.8" y="90.7">12</text>
<text x="164.8" y="95.4">10</text>
<text x="187.7" y="90.7">7</text>
<text x="187.7" y="93">8</text>
<text x="29.9" y="100.6" transform="rotate(-90 29.9 100.6)">5V</text>
<text x="32.2" y="100.6" transform="rotate(-90 32.2 100.6)">GND</text>
<text x="34.6" y="100.6" transform="rotate(-90 34.6 100.6)">D4</text>
<text x="37" y="100.6" transform="rotate(-90 37 100.6)">D3</text>
<text x="39.3" y="100.6" transform="rotate(-90 39.3 100.6)">D2</text>
<text x="41.7" y="100.6" transform="rotate(-90 41.7 100.6)">D1</text>
<text x="44.1" y="100.6" transform="rotate(-90 44.1 100.6)">RX</text>
<text x="46.4" y="100.6" transform="rotate(-90 46.4 100.6)">TX</text>
<text x="101" y="96.4">GND</text>
<text x="107.1" y="96.4">QH*</text>
<text x="150.6" y="96.4">GND CD+</text>
<text x="28.8" y="110.1" transform="rotate(-90 28.8 110.1)">JP2.8</text>
<text x="31.2" y="110.1" transform="rotate(-90 31.2 110.1)">JP2.7</text>
<text x="33.6" y="110.1" transform="rotate(-90 33.6 110.1)">JP2.6</text>
<text x="35.9" y="110.1" transform="rotate(-90 35.9 110.1)">JP2.5</text>
<text x="38.3" y="110.1" transform="rotate(-90 38.3 110.1)">JP2.4</text>
<text x="40.7" y="110.1" transform="rotate(-90 40.7 110.1)">JP2.3</text>
<text x="43" y="110.1" transform="rotate(-90 43 110.1)">JP2.2</text>
<text x="45.4" y="110.1" transform="rotate(-90 45.4 110.1)">JP2.1</text>
<text x="145.2" y="111.9">1</text>
<text x="150.6" y="113">I1</text>
<text x="157.8" y="113">O1</text>
<text x="164.8" y="111.9">18</text>
<text x="187.7" y="111.9">1</text>
<text x="145.2" y="114.3">2</text>
<text x="145.2" y="116.6">3</text>
<text x="145.2" y="119">4</text>
<text x="150.6" y="115.3">I2</text>
<text x="150.6" y="117.7">I3</text>
<text x="157.8" y="115.3">O2</text>
<text x="157.8" y="117.7">O3</text>
<text x="164.8" y="114.3">17</text>
<text x="164.8" y="116.6">16</text>
<text x="164.8" y="119">15</text>
<text x="187.7" y="114.3">2</text>
<text x="187.7" y="116.6">3</text>
<text x="187.7" y="119">4</text>
<text x="145.2" y="121.4">5</text>
<text x="145.2" y="123.7">6</text>
<text x="150.6" y="120">I4</text>
<text x="150.6" y="122.4">I5</text>
<text x="150.6" y="124.8">I6</text>
<text x="157.8" y="120">O4</text>
<text x="157.8" y="122.4">O5</text>
<text x="157.8" y="124.8">O6</text>
<text x="164.8" y="121.4">14</text>
<text x="164.8" y="123.7">13</text>
<text x="187.7" y="121.4">5</text>
<text x="187.7" y="123.7">6</text>
<text x="145.2" y="126.1">7</text>
<text x="145.2" y="128.5">8</text>
<text x="145.2" y="130.8">9</text>
<text x="150.6" y="127.1">I7</text>
<text x="150.6" y="129.5">I8</text>
<text x="150.6" y="131.9">GND CD+</text>
<text x="157.8" y="129.5">O8</text>
<text x="157.8" y="127.1">O7</text>
<text x="164.8" y="128.5">11</text>
<text x="164.8" y="126.1">12</text>
<text x="164.8" y="130.8">10</text>
<text x="187.7" y="126.1">7</text>
<text x="187.7" y="128.5">8</text>
<text x="98.7" y="143.8">14</text>
<text x="115.7" y="143.8">16</text>
<text x="98.8" y="148.5">11</text>
<text x="103.4" y="149.6">SCK</text>
<text x="103.4" y="144.8">SER</text>
<text x="109" y="144.8">VCC</text>
<text x="110.3" y="149.6">QB</text>
<text x="110.3" y="147.2">QA</text>
<text x="115.7" y="148.5">1</text>
<text x="115.7" y="146.2">15</text>
<text x="145.2" y="146.2">1</text>
<text x="145.2" y="148.5">2</text>
<text x="150.6" y="147.2">I1</text>
<text x="150.6" y="149.6">I2</text>
<text x="157.8" y="147.2">O1</text>
<text x="157.8" y="149.6">O2</text>
<text x="164.8" y="146.2">18</text>
<text x="164.8" y="148.5">17</text>
<text x="186.5" y="146.2">1</text>
<text x="186.5" y="148.5">2</text>
<text x="96.8" y="150.9">10</text>
<text x="98.7" y="155.6">12</text>
<text x="103.4" y="151.9">SCL</text>
<text x="110.2" y="151.9">QC</text>
<text x="110.2" y="154.3">QD</text>
<text x="115.7" y="150.9">2</text>
<text x="115.7" y="153.3">3</text>
<text x="115.7" y="155.6">4</text>
<text x="145.2" y="150.9">3</text>
<text x="145.2" y="153.3">4</text>
<text x="145.2" y="155.6">5</text>
<text x="150.6" y="151.9">I3</text>
<text x="150.6" y="154.3">I4</text>
<text x="157.8" y="151.9">O3</text>
<text x="157.8" y="154.3">O4</text>
<text x="164.8" y="150.9">16</text>
<text x="164.8" y="153.3">15</text>
<text x="164.8" y="155.6">14</text>
<text x="186.5" y="150.9">3</text>
<text x="186.5" y="153.3">4</text>
<text x="186.5" y="155.6">5</text>
<text x="96.8" y="160.3">13</text>
<text x="103.4" y="156.7">RCK</text>
<text x="103.4" y="161.4">G</text>
<text x="110.1" y="161.4">QG</text>
<text x="110.3" y="156.7">QE</text>
<text x="110.5" y="159">QF</text>
<text x="115.7" y="158">5</text>
<text x="115.7" y="160.3">6</text>
<text x="145.2" y="158">6</text>
<text x="145.2" y="160.3">7</text>
<text x="150.6" y="156.7">I5</text>
<text x="150.6" y="159">I6</text>
<text x="150.6" y="161.4">I7</text>
<text x="157.8" y="156.7">O5</text>
<text x="157.8" y="159">O6</text>
<text x="157.8" y="161.4">O7</text>
<text x="164.8" y="158">13</text>
<text x="164.8" y="160.3">12</text>
<text x="186.5" y="158">6</text>
<text x="186.5" y="160.3">7</text>
<text x="99.8" y="165.1">8</text>
<text x="103.4" y="166.1">GND</text>
<text x="109.4" y="166.1">QH*</text>
<text x="110.2" y="163.7">QH</text>
<text x="115.7" y="162.7">7</text>
<text x="115.7" y="165.1">9</text>
<text x="145.2" y="162.7">8</text>
<text x="145.2" y="165.1">9</text>
<text x="150.6" y="163.7">I8</text>
<text x="150.6" y="166.1">VS</text>
<text x="156" y="166.1">GND</text>
<text x="157.8" y="163.7">O8</text>
<text x="164.8" y="162.7">11</text>
<text x="164.8" y="165.1">10</text>
<text x="186.5" y="162.7">8</text>
</g>
<text font-size="1.7" fill="#800000" x="21.5" y="119" transform="rotate(-90 21.5 119)">+</text>
<g font-size=".5" fill="#505050">
<text x="9.9" y="107.7">SpiceOrder 1</text>
<text x="14.6" y="107.7">SpiceOrder 2</text>
</g>
</svg>
